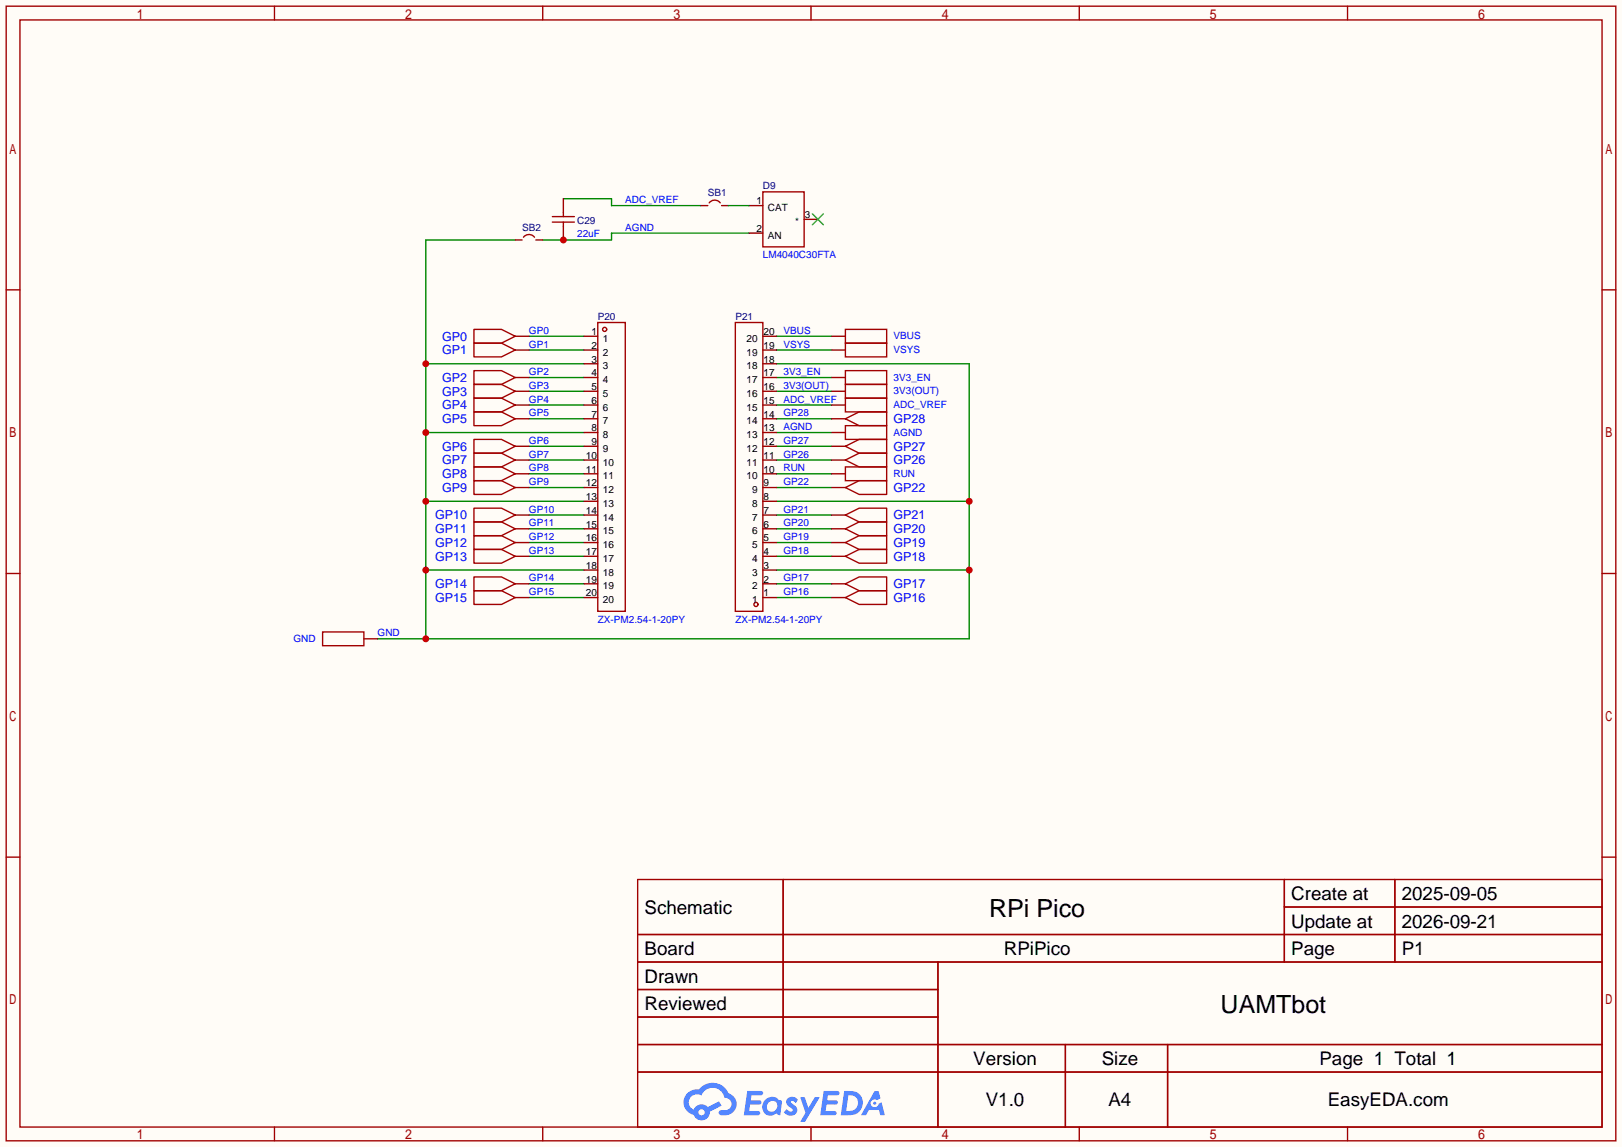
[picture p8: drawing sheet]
<svg xmlns="http://www.w3.org/2000/svg" width="299mm" height="212mm" viewBox="0 0 299 212" stroke-linecap="round" stroke-linejoin="round" font-family="sans-serif">
<path d="M0 0h299.5v211.8h-299.5z" fill="#fffcf7"/>
<g fill="none" stroke="#a10000" stroke-width=".25">
<path d="M1.1 1.1h297.2v209.6h-297.2zM3.7 3.7h292.1v204.5h-292.1zM50.7 1.1v2.6M100.2 1.1v2.6M149.7 1.1v2.6M199.3 1.1v2.6M248.8 1.1v2.6M1.1 53.5h2.6M295.8 53.5h2.5M1.1 105.9h2.6M295.8 105.9h2.5M1.1 158.3h2.6"/>
<path d="M295.8 158.3h2.5M117.7 162.4h178.1v45.8h-178.1zM117.7 172.6h178.1M117.7 177.7h178.1M144.6 162.4v35.6M173.2 177.7v30.5M237.1 162.4v15.3M237.1 167.5h58.7M257.5 162.4v15.3M117.7 182.8h55.5M117.7 192.9h178.1M117.7 187.8h55.5"/>
<path d="M117.7 198h178.1M196.7 192.9v15.3M215.6 192.9v15.3M50.7 208.2v2.5M100.2 208.2v2.5M149.7 208.2v2.5M199.3 208.2v2.5M248.8 208.2v2.5"/>
</g>
<g fill="#5487ff">
<path d="M145.5 202.8a1.3 1.3 0 0 1 1.8 .3l-.4 .6a.54 .54 0 0 0-.9-.2l.1 .2a1.58 1.58 0 0 1 1.1 1.6 1.43 1.43 0 0 1-2.5 .1l.5-.6a.64 .64 0 0 0 .5 .5 .64 .64 0 0 0 .7-.3l-.2-.2a1.6 1.6 0 0 1-1-1.6z"/>
<path d="M147.7 202.7h.9l.7 1.9 1.1-1.9h.9l-2.7 4.5h-.9l1-1.7z"/>
<path d="M138 201.5h1.6a1.31 1.31 0 0 1 1.2 .2 .4 .4 0 0 1-.3 .6h-1.8l-.1 .9h1.6a.4 .4 0 0 1 .4 .4 .4 .4 0 0 1-.4 .4h-1.7l-.2 1.2h.8a1.23 1.23 0 0 1 1.2 .2 .39 .39 0 0 1-.3 .6h-2.7z"/>
<path d="M152.1 201.5h1.6a1.32 1.32 0 0 1 1.3 .2 .39 .39 0 0 1-.4 .6h-1.7l-.2 .9h1.7a.4 .4 0 0 1 .3 .4 .4 .4 0 0 1-.4 .4h-1.7l-.2 1.2h.8a1.23 1.23 0 0 1 1.2 .2 .39 .39 0 0 1-.3 .6h-2.7z"/>
<path d="M161.5 201.5h.7l.4 1.3-.7 .4a.75 .75 0 0 0-1.1 .3 .75 .75 0 0 0 .5 1 .75 .75 0 0 0 .9-.6l.6-.3 .6 2.4h-.9l-.2-1h-1.9l-.5 1h-.9z"/>
<path d="M155.9 201.5l-.7 4.5h1.5a2.27 2.27 0 0 0 2.6-2.3 2.27 2.27 0 0 0-2.7-2.2zM156.6 202.3a1.5 1.5 0 0 1 1.8 1.5 1.5 1.5 0 0 1-1.9 1.4h-.3z"/>
<path d="M141.3 203.1a1.62 1.62 0 0 0-.4 2.1 1.62 1.62 0 0 0 2 .7l.4-.3 .3 .3 .5 .1 .3-2.5-.2-.3h-.4a1.58 1.58 0 0 0-2.5-.1zM141.9 203.6a.99 .99 0 0 1 1.6 .3 .99 .99 0 0 1-.9 1.4 .94 .94 0 0 1-1-.5 .94 .94 0 0 1 .3-1.2z"/>
<path d="M126.9 201.9a2.37 2.37 0 0 0 1.2 4 1.54 1.54 0 0 0 1.7 1 1.54 1.54 0 0 0 1.3-1.6l2.1-1.1-.5-.8-2 1.1a1.57 1.57 0 0 0-2.6 .4 1.5 1.5 0 0 1-.8-2.1 1.5 1.5 0 0 1 2.2-.5 2.23 2.23 0 0 1 2.3-1.4 2.23 2.23 0 0 1 2 1.8 1.16 1.16 0 0 1 1.2 1.1 1.16 1.16 0 0 1-1 1.3h-.7a.47 .47 0 0 0-.6 .3 .47 .47 0 0 0 .4 .6 2.23 2.23 0 0 0 2.3-.7 2.23 2.23 0 0 0 .4-2.3 2.16 2.16 0 0 0-1.3-1.1 3.2 3.2 0 0 0-5.4-.7l-1.2 .1zM129 205.4a.58 .58 0 0 1 1.1 0 .58 .58 0 0 1-1.1 0z"/>
<circle cx="161.5" cy="203.8" r=".28"/>
</g>
<path d="M95.1 44.3h-16.5v73.7M78.6 79.9h29.2M78.6 67.2h29.2M97.7 62.1h10.1M97.7 64.6h10.1M143.4 67.2h35.5v50.8h-109.2M78.6 92.6h29.2M143.4 92.6h35.5M78.6 105.3h29.2M143.4 105.3h35.5" fill="none" stroke="#008700" stroke-width=".25"/>
<path d="M95.1 62.1h2.6M95.1 64.6h2.6" fill="none" stroke="#870000" stroke-width=".25"/>
<path d="M87.5 60.8h5.1l2.5 1.3-2.5 1.3h-5.1zM87.5 63.4h5.1l2.5 1.2-2.5 1.3h-5.1z" fill="none" stroke="#a10000" stroke-width=".25"/>
<g fill="#c00">
<circle cx="78.6" cy="118" r=".63"/>
<circle cx="78.6" cy="105.3" r=".63"/>
<circle cx="78.6" cy="92.6" r=".63"/>
<circle cx="78.6" cy="79.9" r=".63"/>
<circle cx="78.6" cy="67.2" r=".63"/>
<circle cx="178.9" cy="105.3" r=".63"/>
<circle cx="178.9" cy="92.6" r=".63"/>
</g>
<g fill="none" stroke="#008700" stroke-width=".25">
<path d="M104 36.7h8.9v1.3h16.5M138.3 43.1h-25.4v1.2h-12.7M97.7 69.7h10.1M97.7 72.3h10.1M97.7 74.8h10.1M97.7 77.3h10.1M143.4 69.7h10.1M143.4 72.3h10.1M143.4 74.8h10.1M143.4 77.3h10.1M143.4 79.9h10.1M143.4 64.6h10.1"/>
<path d="M143.4 62.1h10.1M97.7 82.4h10.1M97.7 85h10.1M97.7 87.5h10.1M97.7 90h10.1M97.7 95.1h10.1M97.7 97.7h10.1M143.4 82.4h10.1M143.4 85h10.1M143.4 87.5h10.1M143.4 90h10.1M143.4 95.1h10.1"/>
<path d="M143.4 97.7h10.1M97.7 100.2h10.1M97.7 102.7h10.1M97.7 107.8h10.1M97.7 110.4h10.1M143.4 100.2h10.1M143.4 102.7h10.1M143.4 107.8h10.1M143.4 110.4h10.1"/>
</g>
<g fill="none" stroke="#870000" stroke-width=".25">
<path d="M104 41.8v2.5M95.1 69.7h2.6M95.1 72.3h2.6M95.1 74.8h2.6M95.1 77.3h2.6M153.5 77.3h2.6M95.1 82.4h2.6M95.1 85h2.6M95.1 87.5h2.6M95.1 90h2.6M95.1 95.1h2.6M95.1 97.7h2.6"/>
<path d="M153.5 82.4h2.6M153.5 85h2.6M153.5 90h2.6M153.5 95.1h2.6M153.5 97.7h2.6M95.1 100.2h2.6M95.1 102.7h2.6M95.1 107.8h2.6M95.1 110.4h2.6M153.5 100.2h2.6M153.5 102.7h2.6M153.5 107.8h2.6"/>
<path d="M153.5 110.4h2.6"/>
</g>
<g fill="none" stroke="#a10000" stroke-width=".25">
<path d="M102 41h4M102 40h4M87.5 68.5h5.1l2.5 1.2-2.5 1.3h-5.1zM87.5 71h5.1l2.5 1.3-2.5 1.2h-5.1zM87.5 73.5h5.1l2.5 1.3-2.5 1.3h-5.1zM87.5 76.1h5.1l2.5 1.2-2.5 1.3h-5.1zM156.1 77.3l2.5-1.2h5.1v2.5h-5.1zM87.5 81.2h5.1l2.5 1.2-2.5 1.3h-5.1zM87.5 83.7h5.1l2.5 1.3-2.5 1.2h-5.1zM87.5 86.2h5.1l2.5 1.3-2.5 1.3h-5.1zM87.5 88.8h5.1l2.5 1.2-2.5 1.3h-5.1zM87.5 93.9h5.1l2.5 1.2-2.5 1.3h-5.1z"/>
<path d="M87.5 96.4h5.1l2.5 1.3-2.5 1.2h-5.1zM87.5 98.9h5.1l2.5 1.3-2.5 1.3h-5.1zM156.1 97.7l2.5-1.3h5.1v2.5h-5.1zM156.1 95.1l2.5-1.2h5.1v2.5h-5.1zM156.1 90l2.5-1.2h5.1v2.5h-5.1zM156.1 85l2.5-1.3h5.1v2.5h-5.1zM156.1 82.4l2.5-1.2h5.1v2.5h-5.1zM87.5 101.5h5.1l2.5 1.2-2.5 1.3h-5.1zM87.5 106.6h5.1l2.5 1.2-2.5 1.3h-5.1zM87.5 109.1h5.1l2.5 1.3-2.5 1.2h-5.1zM156.1 110.4l2.5-1.3h5.1v2.5h-5.1zM156.1 107.8l2.5-1.2h5.1v2.5h-5.1z"/>
<path d="M156.1 102.7l2.5-1.2h5.1v2.5h-5.1zM156.1 100.2l2.5-1.3h5.1v2.6h-5.1z"/>
</g>
<circle cx="104" cy="44.3" r=".63" fill="#c00"/>
<g fill="none" stroke="#870000" stroke-width=".25">
<path d="M104 36.7v2.5M129.4 38h1.3M133.2 38h1.3M138.3 38h2.5M95.1 44.3h1.3M98.9 44.3h1.3M138.3 43.1h2.5M148.5 40.5h2.5M107.8 62.1h2.6M107.8 64.6h2.6M107.8 67.2h2.6M107.8 69.7h2.6"/>
<path d="M107.8 72.3h2.6M107.8 74.8h2.6M107.8 77.3h2.6M107.8 79.9h2.6M140.8 62.1h2.6M140.8 64.6h2.6M140.8 67.2h2.6M140.8 69.7h2.6M140.8 72.3h2.6M140.8 74.8h2.6M140.8 77.3h2.6M140.8 79.9h2.6"/>
<path d="M153.5 62.1h2.6M153.5 64.6h2.6M153.5 69.7h2.6M153.5 72.3h2.6M153.5 74.8h2.6M153.5 79.9h2.6M107.8 82.4h2.6M107.8 85h2.6M107.8 87.5h2.6M107.8 90h2.6M107.8 92.6h2.6M107.8 95.1h2.6"/>
<path d="M107.8 97.7h2.6M140.8 82.4h2.6M140.8 85h2.6M140.8 87.5h2.6M140.8 90h2.6M140.8 92.6h2.6M140.8 95.1h2.6M140.8 97.7h2.6M153.5 87.5h2.6M67.2 118h2.5M107.8 100.2h2.6M107.8 102.7h2.6"/>
<path d="M107.8 105.3h2.6M107.8 107.8h2.6M107.8 110.4h2.6M140.8 100.2h2.6M140.8 102.7h2.6M140.8 105.3h2.6M140.8 107.8h2.6M140.8 110.4h2.6"/>
</g>
<g fill="none" stroke="#a10000" stroke-width=".25">
<path d="M104 39.2v.8M130.9 37.5a1.27 1.27 0 0 1 2.1 0M140.8 35.4h7.7v10.2h-7.7zM96.6 43.8a1.27 1.27 0 0 1 2.1 0M104 41v.8M110.4 59.6h5v53.3h-5zM135.8 59.6h5v53.3h-5zM156.1 78.6h7.6v2.6h-7.6zM156.1 73.5h7.6v2.6h-7.6zM156.1 71h7.6v2.5h-7.6zM156.1 68.5h7.6v2.5h-7.6zM156.1 63.4h7.6v2.5h-7.6z"/>
<path d="M156.1 60.8h7.6v2.6h-7.6zM156.1 86.2h7.6v2.6h-7.6zM59.6 116.7h7.6v2.6h-7.6z"/>
<circle cx="111.6" cy="60.8" r=".38"/>
<circle cx="139.6" cy="111.6" r=".38"/>
</g>
<path d="M150 39.5l2 2M152 39.5l-2 2" fill="none" stroke="#3c3" stroke-width=".25"/>
<path d="M134.5 38h3.8" fill="none" stroke="#008700" stroke-width=".25"/>
<g font-size="4.6">
<text x="182.6" y="169.4">RPi Pico</text>
<text x="225.4" y="187.1">UAMTbot</text>
</g>
<g font-size="3.5">
<text x="238.4" y="166.2">Create at</text>
<text x="258.8" y="166.2">2025-09-05</text>
<text x="119" y="168.8">Schematic</text>
<text x="238.4" y="171.3">Update at</text>
<text x="258.8" y="171.3">2026-09-21</text>
<text x="119" y="176.4">Board</text>
<text x="185.3" y="176.4">RPiPico</text>
<text x="238.4" y="176.4">Page</text>
<text x="258.8" y="176.4">P1</text>
<text x="119" y="181.5">Drawn</text>
<text x="119" y="186.6">Reviewed</text>
<text x="179.7" y="196.7">Version</text>
<text x="203.4" y="196.7">Size</text>
<text x="243.6" y="196.7">Page 1 Total 1</text>
<text x="182" y="204.3">V1.0</text>
<text x="204.7" y="204.3">A4</text>
<text x="245.1" y="204.3">EasyEDA.com</text>
</g>
<g font-size="2.3" fill="#00f">
<text x="81.6" y="62.9">GP0</text>
<text x="81.6" y="65.5">GP1</text>
<text x="81.6" y="70.5">GP2</text>
<text x="81.6" y="73.1">GP3</text>
<text x="81.6" y="75.6">GP4</text>
<text x="81.6" y="78.2">GP5</text>
<text x="81.6" y="83.2">GP6</text>
<text x="165" y="83.2">GP27</text>
<text x="165" y="78.2">GP28</text>
<text x="81.6" y="85.8">GP7</text>
<text x="81.6" y="88.3">GP8</text>
<text x="165" y="85.8">GP26</text>
<text x="80.3" y="95.9">GP10</text>
<text x="81.6" y="90.9">GP9</text>
<text x="165" y="95.9">GP21</text>
<text x="165" y="90.9">GP22</text>
<text x="80.3" y="98.5">GP11</text>
<text x="80.3" y="101">GP12</text>
<text x="165" y="101">GP19</text>
<text x="165" y="98.5">GP20</text>
<text x="80.3" y="103.6">GP13</text>
<text x="165" y="103.6">GP18</text>
<text x="80.3" y="108.6">GP14</text>
<text x="80.3" y="111.2">GP15</text>
<text x="165" y="111.2">GP16</text>
<text x="165" y="108.6">GP17</text>
</g>
<g font-size="1.8" fill="#000080">
<text x="140.8" y="35">D9</text>
<text x="106.6" y="41.3">C29</text>
<text x="130.7" y="36.2">SB1</text>
<text x="96.4" y="42.6">SB2</text>
<text x="110.4" y="59.1">P20</text>
<text x="135.8" y="59.1">P21</text>
</g>
<g font-size="1.8" fill="#00f">
<text x="115.4" y="37.5">ADC_VREF</text>
<text x="106.6" y="43.9">22uF</text>
<text x="115.4" y="42.6">AGND</text>
<text x="140.8" y="47.7">LM4040C30FTA</text>
<text x="97.7" y="61.6">GP0</text>
<text x="97.7" y="64.2">GP1</text>
<text x="144.7" y="64.2">VSYS</text>
<text x="144.7" y="61.6">VBUS</text>
<text x="165" y="65.2">VSYS</text>
<text x="165" y="62.7">VBUS</text>
<text x="97.7" y="69.3">GP2</text>
<text x="97.7" y="71.8">GP3</text>
<text x="144.7" y="71.8">3V3(OUT)</text>
<text x="144.7" y="69.3">3V3_EN</text>
<text x="165" y="70.3">3V3_EN</text>
<text x="97.7" y="74.3">GP4</text>
<text x="97.7" y="76.9">GP5</text>
<text x="144.7" y="76.9">GP28</text>
<text x="144.7" y="74.3">ADC_VREF</text>
<text x="165" y="75.4">ADC_VREF</text>
<text x="165" y="72.8">3V3(OUT)</text>
<text x="97.7" y="82">GP6</text>
<text x="144.7" y="82">GP27</text>
<text x="144.7" y="79.4">AGND</text>
<text x="165" y="80.4">AGND</text>
<text x="97.7" y="84.5">GP7</text>
<text x="97.7" y="87">GP8</text>
<text x="97.7" y="89.6">GP9</text>
<text x="144.7" y="89.6">GP22</text>
<text x="144.7" y="87">RUN</text>
<text x="144.7" y="84.5">GP26</text>
<text x="165" y="88.1">RUN</text>
<text x="97.7" y="94.7">GP10</text>
<text x="144.7" y="94.7">GP21</text>
<text x="97.7" y="97.2">GP11</text>
<text x="97.7" y="99.7">GP12</text>
<text x="144.7" y="99.7">GP19</text>
<text x="144.7" y="97.2">GP20</text>
<text x="97.7" y="102.3">GP13</text>
<text x="97.7" y="107.4">GP14</text>
<text x="144.7" y="107.4">GP17</text>
<text x="144.7" y="102.3">GP18</text>
<text x="97.7" y="109.9">GP15</text>
<text x="144.7" y="109.9">GP16</text>
<text x="54.2" y="118.5">GND</text>
<text x="69.7" y="117.5">GND</text>
<text x="110.4" y="115">ZX-PM2.54-1-20PY</text>
<text x="135.8" y="115">ZX-PM2.54-1-20PY</text>
</g>
<g font-size="1.8">
<text x="139.7" y="37.7">1</text>
<text x="141.8" y="39">CAT</text>
<text x="146.8" y="41.6">*</text>
<text x="148.6" y="40.3">3</text>
<text x="139.7" y="42.8">2</text>
<text x="141.8" y="44.1">AN</text>
<text x="109.2" y="61.9">1</text>
<text x="109.2" y="64.4">2</text>
<text x="111.3" y="63.1">1</text>
<text x="111.3" y="65.7">2</text>
<text x="137.8" y="65.7">19</text>
<text x="137.8" y="63.1">20</text>
<text x="141" y="64.4">19</text>
<text x="141" y="61.9">20</text>
<text x="109.2" y="67">3</text>
<text x="109.2" y="69.5">4</text>
<text x="111.3" y="68.2">3</text>
<text x="111.3" y="70.8">4</text>
<text x="137.8" y="70.8">17</text>
<text x="137.8" y="68.2">18</text>
<text x="141" y="69.5">17</text>
<text x="141" y="67">18</text>
<text x="109.2" y="72">5</text>
<text x="109.2" y="74.6">6</text>
<text x="109.2" y="77.1">7</text>
<text x="111.3" y="73.3">5</text>
<text x="111.3" y="75.8">6</text>
<text x="137.8" y="75.8">15</text>
<text x="137.8" y="73.3">16</text>
<text x="141" y="77.1">14</text>
<text x="141" y="74.6">15</text>
<text x="141" y="72">16</text>
<text x="109.2" y="79.7">8</text>
<text x="109.2" y="82.2">9</text>
<text x="111.3" y="78.4">7</text>
<text x="111.3" y="80.9">8</text>
<text x="111.3" y="83.5">9</text>
<text x="137.8" y="83.5">12</text>
<text x="137.8" y="80.9">13</text>
<text x="137.8" y="78.4">14</text>
<text x="141" y="82.2">12</text>
<text x="141" y="79.7">13</text>
<text x="108.2" y="84.7">10</text>
<text x="108.2" y="87.3">11</text>
<text x="108.2" y="89.8">12</text>
<text x="111.3" y="86">10</text>
<text x="111.3" y="88.5">11</text>
<text x="137.8" y="88.5">10</text>
<text x="137.8" y="86">11</text>
<text x="141" y="89.8">9</text>
<text x="141" y="87.3">10</text>
<text x="141" y="84.7">11</text>
<text x="108.2" y="92.4">13</text>
<text x="108.2" y="94.9">14</text>
<text x="111.3" y="91.1">12</text>
<text x="111.3" y="93.6">13</text>
<text x="138.9" y="93.6">8</text>
<text x="138.9" y="91.1">9</text>
<text x="141" y="94.9">7</text>
<text x="141" y="92.4">8</text>
<text x="108.2" y="97.4">15</text>
<text x="108.2" y="100">16</text>
<text x="111.3" y="96.2">14</text>
<text x="111.3" y="98.7">15</text>
<text x="111.3" y="101.2">16</text>
<text x="138.9" y="101.2">5</text>
<text x="138.9" y="98.7">6</text>
<text x="138.9" y="96.2">7</text>
<text x="141" y="100">5</text>
<text x="141" y="97.4">6</text>
<text x="108.2" y="102.5">17</text>
<text x="108.2" y="105.1">18</text>
<text x="108.2" y="107.6">19</text>
<text x="111.3" y="103.8">17</text>
<text x="111.3" y="106.3">18</text>
<text x="138.9" y="106.3">3</text>
<text x="138.9" y="103.8">4</text>
<text x="141" y="107.6">2</text>
<text x="141" y="105.1">3</text>
<text x="141" y="102.5">4</text>
<text x="108.2" y="110.1">20</text>
<text x="111.3" y="108.9">19</text>
<text x="111.3" y="111.4">20</text>
<text x="138.9" y="111.4">1</text>
<text x="138.9" y="108.9">2</text>
<text x="141" y="110.1">1</text>
</g>
</svg>
